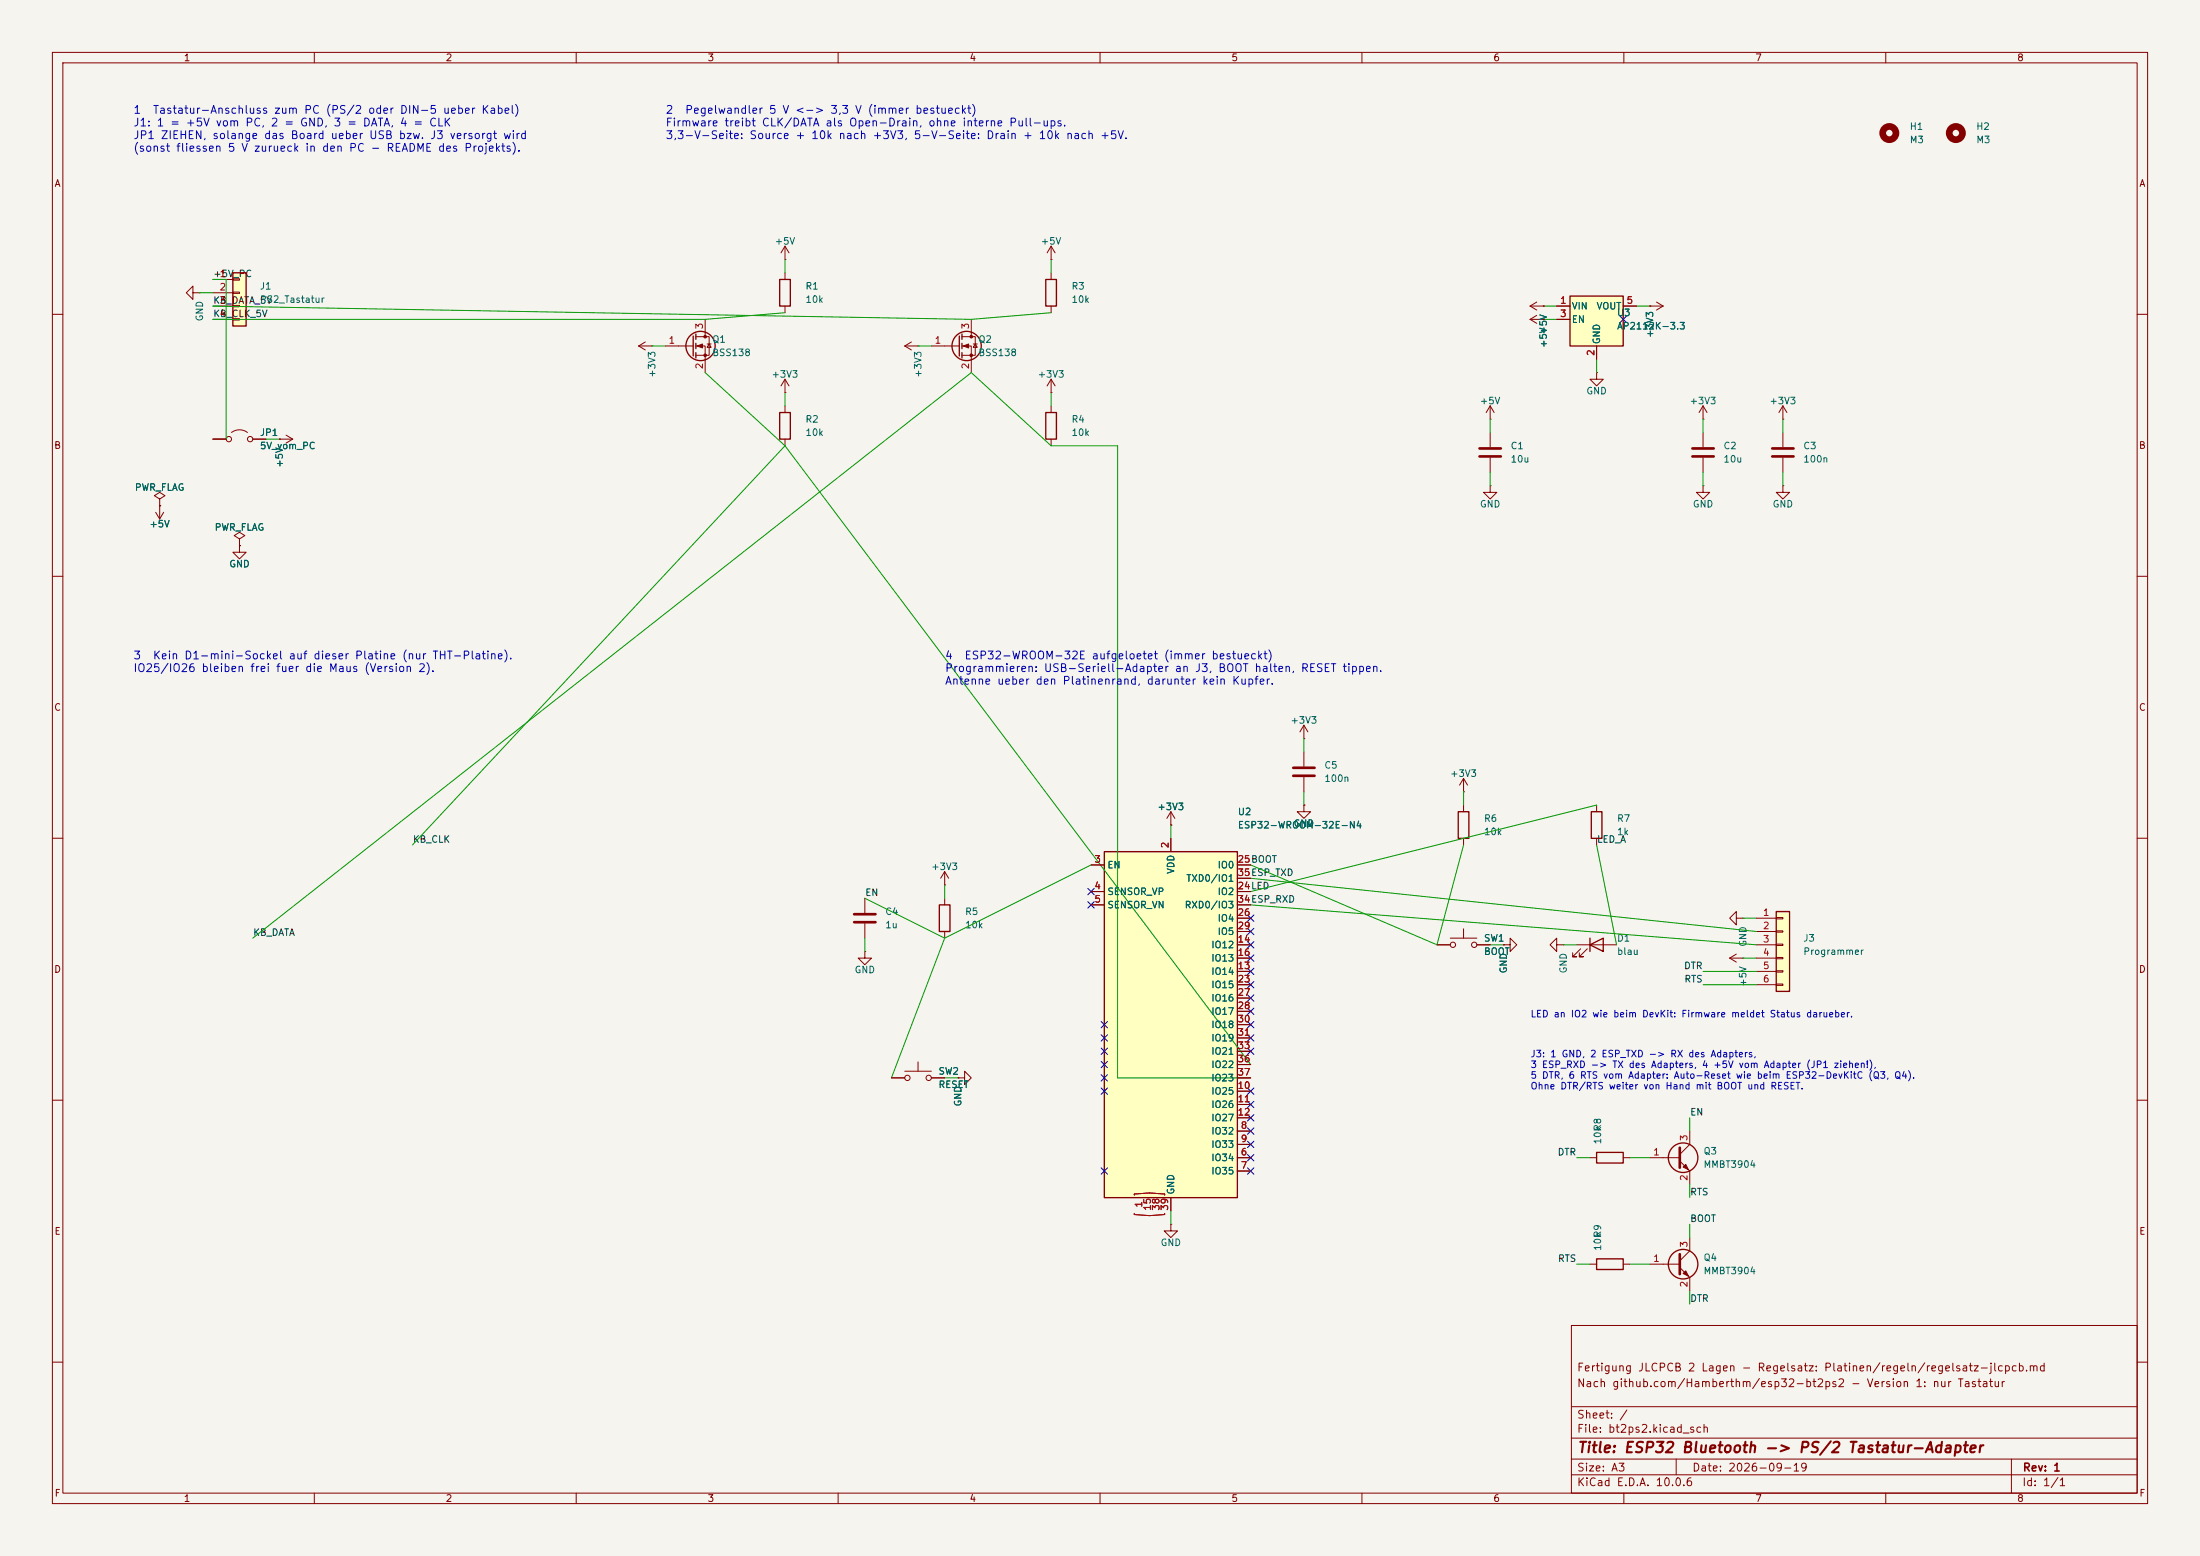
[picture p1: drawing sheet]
<svg xmlns="http://www.w3.org/2000/svg" width="420mm" height="297mm" viewBox="0 0 420 297" stroke-linecap="round" stroke-linejoin="round" font-family="sans-serif">
<path d="M0 0h420v297h-420z" fill="#f5f4ef" stroke="#f5f4ef" stroke-width=".19"/>
<g fill="none" stroke="#840000" stroke-width=".19">
<path d="M10 10h400v277h-400zM12 12h396v273h-396zM60 10v2M110 10v2M160 10v2M210 10v2M260 10v2M310 10v2M360 10v2M10 60h2M408 60h2M284.5 82.6v2.7"/>
<path d="M284.5 87.4v2.8M325.1 92.7v1.3h1.3l-1.3 1.3-1.3-1.3h1.3M325.1 92.7h.1M10 110h2M408 110h2M10 160h2M408 160h2M165.1 171.5v2.7M165.1 176.3v2.8M10 210h2M408 210h2M300 253h108v32h-108z"/>
<path d="M10 260h2M300 278.5h108M300 274.5h108M300 268.5h108M320 278.5v3M384 278.5v6.5M408 260h2M60 285v2M110 285v2M160 285v2M210 285v2M260 285v2"/>
<path d="M300 281.5h108M310 285v2M360 285v2"/>
</g>
<path d="M282.4 85.6h4.1M282.4 87.1h4.1M163.1 174.5h4M163.1 176h4" fill="none" stroke="#840000" stroke-width=".51"/>
<path d="M339.1 174h2.5v15.2h-2.5z" fill="#ffffc2"/>
<g fill="none" stroke="#840000" stroke-width=".25">
<path d="M199.6 53.3h2.1v5.1h-2.1zM183.1 64.1v3.8M183.6 63.8v1M183.6 65.5v1M183.6 67.3v1M199.6 78.7h2.1v5.1h-2.1zM278.4 154.9h2v5.1h-2zM303.8 154.9h2v5.1h-2zM303.5 179.1v2.5M339.1 174h2.5v15.2h-2.5zM303.5 180.3l2.6-1.2v2.5z"/>
<circle cx="184.5" cy="66" r="2.79"/>
</g>
<g fill="none" stroke="#840000" stroke-width=".19">
<path d="M200.7 52.1v1.2M200.7 58.4v1.3M172.7 66l1.3 .8M172.7 66h2.6M174 65.3l-1.3 .7M175.3 66h.1M177.8 66h5.3M183.6 64.3h2.6v3.5h-2.6M183.6 66h1.8v5.1M185.4 61v3.3M185.8 65.7h.8M186.2 65.7l.4 .6h-.8z"/>
<path d="M200.7 74.9h.1M200.7 72.4v2.5M200.7 77.5v1.2M200.7 72.4l-.8 1.3M200.7 72.4l.7 1.3M284.5 77.5l-.8 1.2M284.5 77.5l.7 1.2M284.5 77.5v2.5M304.8 71.1v1.3h1.3l-1.3 1.3-1.3-1.3h1.3M304.8 71.1h.1M325.1 77.5l-.7 1.2M325.1 77.5l.8 1.2"/>
<path d="M325.1 77.5v2.5M53.3 83.8h.1M53.3 83.8h2.6M54.6 83.1l1.3 .7M55.9 83.8l-1.3 .8M200.7 83.8v1.3M284.5 92.7v1.3h1.2l-1.2 1.3-1.3-1.3h1.3M284.5 92.7h.1M284.5 80h.1M325.1 80h.1M325.1 82.6v2.7M325.1 87.4v2.8"/>
<path d="M279.4 151.1h.1M279.4 148.6v2.5M279.4 153.7v1.2M279.4 148.6l-.8 1.3M279.4 148.6l.8 1.3M304.8 153.7v1.2M276.9 179.1h5M279.4 160v1.3M279.4 177.3v1.8M304.8 160v1.3M331.5 175.3v-1.3l-1.3 1.3 1.3 1.2v-1.2h1.2M332.7 175.3h.1"/>
<path d="M335.3 175.3h3.8M335.3 177.8h3.8M339.1 175.1h1.3v.3h-1.3zM339.1 177.7h1.3v.2h-1.3zM274.3 180.3h2.6M281.9 180.3h2.6M287 180.3h1.3v-1.2l1.3 1.2-1.3 1.3v-1.3M287 180.3h.1M297.2 180.3v-1.2l-1.3 1.2 1.3 1.3v-1.3h1.2M298.4 180.3h.1M301 180.3h7.6M301.8 181.1l-1.6 1.5h.8h-.8v-.7"/>
<path d="M303 181.1l-1.5 1.5h.8h-.8v-.7M330.2 182.9h2.5M330.2 182.9l1.3 .7M331.5 182.1l-1.3 .8M332.7 182.9h.1M335.3 180.3h3.8M335.3 182.9h3.8M335.3 185.4h3.8M335.3 188h3.8M339.1 180.2h1.3v.3h-1.3zM339.1 182.8h1.3v.2h-1.3zM339.1 185.3h1.3v.2h-1.3z"/>
<path d="M339.1 187.8h1.3v.3h-1.3zM182.9 205.7h1.2v-1.2l1.3 1.2-1.3 1.3v-1.3M182.9 205.7h.1M223.5 233.7v1.2h1.3l-1.3 1.3-1.3-1.3h1.3M223.5 233.7h.1"/>
<circle cx="277.4" cy="180.3" r=".51"/>
<circle cx="281.4" cy="180.3" r=".51"/>
</g>
<path d="M323.1 85.6h4.1M323.1 87.1h4.1" fill="none" stroke="#840000" stroke-width=".51"/>
<g fill="#840000" stroke="#840000" stroke-width=".19">
<path d="M183.9 66l1-.3v.7z"/>
<circle cx="185.4" cy="64.3" r=".25"/>
<circle cx="185.4" cy="67.8" r=".25"/>
</g>
<path d="M210.8 162.6h25.4v66h-25.4z" fill="#ffffc2"/>
<g fill="none" stroke="#840000" stroke-width=".25">
<path d="M148.8 53.3h2.1v5.1h-2.1zM132.3 64.1v3.8M132.8 63.8v1M132.8 65.5v1M132.8 67.3v1M148.8 78.7h2.1v5.1h-2.1zM179.3 172.7h2.1v5.1h-2.1zM210.8 162.6h25.4v66h-25.4zM304.8 220h5.1v2h-5.1z"/>
<circle cx="133.7" cy="66" r="2.79"/>
<circle cx="321.3" cy="221" r="2.82"/>
<circle cx="321.3" cy="241.3" r="2.82"/>
</g>
<g fill="none" stroke="#840000" stroke-width=".19">
<path d="M36.8 55.9v-1.3l-1.2 1.3 1.2 1.3v-1.3h1.3M38.1 55.9h.1M149.9 49.5h.1M149.9 47v2.5M149.9 52.1v1.2M149.9 58.4v1.3M149.9 47l-.8 1.3M149.9 47l.7 1.3M200.7 49.5h.1M200.7 47l-.8 1.3M200.7 47l.7 1.3M200.7 47v2.5"/>
<path d="M315 58.4h.1M315 58.4h2.5M316.2 57.7l1.3 .7M317.5 58.4l-1.3 .8M127 66h5.3M132.8 64.3h2.6v3.5h-2.6M132.8 66h1.8v5.1M134.6 61v3.3M135 65.7h.8M135.4 65.7l.4 .6h-.8zM149.9 74.9h.1M149.9 72.4v2.5"/>
<path d="M149.9 77.5v1.2M149.9 72.4l-.8 1.3M149.9 72.4l.7 1.3M292.1 61l1.3 .7M292.1 61h2.5M293.4 60.2l-1.3 .8M294.6 61h.1M340.4 77.5l-.8 1.2M340.4 77.5l.7 1.2M340.4 77.5v2.5M29.7 97.8l.8 1.3M30.5 96.5h.1"/>
<path d="M30.5 96.5v2.6M31.2 97.8l-.7 1.3M40.6 83.8h2.6M44.2 82.6a2.54 2.54 0 0 1 3 0M48.3 83.8h2.5M149.9 83.8v1.3M340.4 92.7v1.3h1.2l-1.2 1.3-1.3-1.3h1.3M340.4 92.7h.1M340.4 80h.1M340.4 82.6v2.7M340.4 87.4v2.8M45.7 104.1v1.3h1.3l-1.3 1.3-1.3-1.3h1.3"/>
<path d="M45.7 104.1h.1M45.7 102.9l1-.7-1-.6-1 .6 1 .7v1.2M223.5 157.5h.1M223.5 154.9v2.6M223.5 154.9l-.7 1.3M223.5 154.9l.8 1.3M248.9 153.7v1.2h1.3l-1.3 1.3-1.3-1.3h1.3M248.9 153.7h.1M180.3 168.9h.1M180.3 166.4v2.5M180.3 171.5v1.2M180.3 177.8v1.3"/>
<path d="M180.3 166.4l-.7 1.2M180.3 166.4l.8 1.2M208.3 165.1h2.5M208.3 170.2h2.5M208.3 172.7h2.5M223.5 160v2.6M236.2 165.1h2.6M236.2 170.2h2.6M236.2 172.7h2.6M236.2 175.3h2.6M236.2 177.8h2.6M236.2 167.6h2.6"/>
<path d="M165.1 181.6v1.3h1.3l-1.3 1.3-1.3-1.3h1.3M165.1 181.6h.1M236.2 185.4h2.6M236.2 180.3h2.6M236.2 182.9h2.6M236.2 188h2.6M236.2 190.5h2.6M236.2 193h2.6M236.2 195.6h2.6M236.2 198.1h2.6M170.2 205.7h2.5M172.7 204.5h5.1"/>
<path d="M175.3 202.7v1.8M177.8 205.7h2.5M236.2 215.9h2.6M236.2 218.4h2.6M236.2 208.3h2.6M236.2 210.8h2.6M236.2 213.4h2.6M236.2 200.7h2.6M236.2 203.2h2.6M236.2 205.7h2.6M322.6 215.9v2.5l-1.9 1.9M223.5 228.6v2.5"/>
<path d="M236.2 221h2.6M236.2 223.5h2.6M303.5 221h1.3M309.9 221h1.2M315 221h5.7M320.7 221.6l1.9 1.9v2.6M322.6 236.2v2.6l-1.9 1.9M315 241.3h5.7M320.7 241.9l1.9 1.9v2.6"/>
<circle cx="43.7" cy="83.8" r=".51"/>
<circle cx="47.8" cy="83.8" r=".51"/>
<circle cx="173.2" cy="205.7" r=".51"/>
<circle cx="177.3" cy="205.7" r=".51"/>
</g>
<path d="M216.5 228.1v-.2l2.9-.2 2.9 .2v.2M216.5 231.6v.2l2.9 .2 2.9-.2v-.2" fill="none" stroke="#a90000" stroke-width=".19"/>
<path d="M338.3 85.6h4.1M338.3 87.1h4.1M320.7 219.1v3.8M320.7 239.4v3.8" fill="none" stroke="#840000" stroke-width=".51"/>
<g fill="#840000" stroke="#840000" stroke-width=".19">
<path d="M321.3 243.1l.5-.5 .5 1z"/>
<path d="M321.3 222.8l.5-.6 .5 1.1z"/>
<path d="M133.1 66l1-.3v.7z"/>
<circle cx="134.6" cy="64.3" r=".25"/>
<circle cx="134.6" cy="67.8" r=".25"/>
</g>
<g fill="none" stroke="#840000" stroke-width="1.3">
<circle cx="360.7" cy="25.4" r="1.27"/>
<circle cx="373.4" cy="25.4" r="1.27"/>
</g>
<path d="M299.7 56.5h10.2v9.5h-10.2z" fill="#ffffc2"/>
<path d="M299.7 56.5h10.2v9.5h-10.2z" fill="none" stroke="#840000" stroke-width=".25"/>
<path d="M297.2 58.4h2.5M309.9 58.4h2.5M297.2 61h2.5M304.8 66v2.6M30.5 95.3l1-.7-1-.6-1 .6 1 .7v1.2M30.5 96.5h.1" fill="none" stroke="#840000" stroke-width=".19"/>
<path d="M44.4 52.1h2.6v10.1h-2.6z" fill="#ffffc2"/>
<path d="M44.4 52.1h2.6v10.1h-2.6zM304.8 240.3h5.1v2h-5.1z" fill="none" stroke="#840000" stroke-width=".25"/>
<g fill="none" stroke="#840000" stroke-width=".19">
<path d="M40.6 53.3h3.8M40.6 55.9h3.8M40.6 58.4h3.8M44.4 53.2h1.3v.3h-1.3zM44.4 55.8h1.3v.2h-1.3zM44.4 58.3h1.3v.2h-1.3zM292.1 58.4h2.5M292.1 58.4l1.3 .8M293.4 57.7l-1.3 .7M294.6 58.4h.1M297.2 58.4h2.5M309.9 58.4h2.5"/>
<path d="M315 58.4h.1M40.6 61h3.8M44.4 60.8h1.3v.3h-1.3zM121.9 66l1.3 .8M121.9 66h2.6M123.2 65.3l-1.3 .7M124.5 66h.1M294.6 61h.1M297.2 61h2.5M304.8 66v2.6M30.5 96.5h.1M40.6 83.8h2.6"/>
<path d="M48.3 83.8h2.5M53.3 83.8h.1M45.7 104.1h.1M248.9 138.4l-.7 1.3M248.9 138.4l.8 1.3M248.9 138.4v2.6M223.5 157.5h.1M248.9 141h.1M248.9 153.7h.1M248.9 143.5v2.8M248.9 148.3v2.8M208.3 165.1h2.5"/>
<path d="M208.3 170.2h2.5M208.3 172.7h2.5M223.5 160v2.6M236.2 165.1h2.6M236.2 170.2h2.6M236.2 172.7h2.6M236.2 175.3h2.6M236.2 177.8h2.6M236.2 167.6h2.6M236.2 185.4h2.6M236.2 180.3h2.6M236.2 182.9h2.6"/>
<path d="M236.2 188h2.6M236.2 190.5h2.6M236.2 193h2.6M236.2 195.6h2.6M236.2 198.1h2.6M274.3 180.3h2.6M281.9 180.3h2.6M287 180.3h.1M170.2 205.7h2.5M177.8 205.7h2.5M182.9 205.7h.1M236.2 205.7h2.6"/>
<path d="M236.2 215.9h2.6M236.2 218.4h2.6M236.2 208.3h2.6M236.2 210.8h2.6M236.2 213.4h2.6M236.2 200.7h2.6M236.2 203.2h2.6M223.5 228.6v2.5M236.2 221h2.6M236.2 223.5h2.6M303.5 241.3h1.3M309.9 241.3h1.2"/>
</g>
<path d="M246.9 146.6h4.1M246.9 148.1h4.1" fill="none" stroke="#840000" stroke-width=".51"/>
<g fill="none" stroke="#009600" stroke-width=".19">
<path d="M38.1 55.9h2.5M40.6 53.3h2.6v30.5h-2.6M40.6 58.4l144.8 2.6 15.3-1.3M149.9 59.7l-15.3 1.3h-94M149.9 49.5v2.6M200.7 49.5v2.6M294.6 58.4h2.6M312.4 58.4h2.6M124.5 66h2.5M134.6 71.1l15.3 14M149.9 74.9v2.6M175.3 66h2.5"/>
<path d="M200.7 74.9v2.6M294.6 61h2.6M304.8 68.6v2.5M50.8 83.8h2.5M149.9 85.1l-71.2 76.2M149.9 85.1l88.9 118.1M284.5 80v2.6M284.5 90.2v2.5M325.1 80v2.6M325.1 90.2v2.5M340.4 80v2.6M340.4 90.2v2.5"/>
<path d="M223.5 157.5v2.5M248.9 141v2.5M248.9 151.1v2.6M279.4 151.1v2.6M304.8 153.7l-66 16.5M48.3 179.1l137.1-108 15.3 14h12.7v120.6h25.4M165.1 171.5l15.2 7.6M165.1 179.1v2.5M180.3 179.1l-10.1 26.6M180.3 168.9v2.6M208.3 165.1l-28 14M238.8 172.7l96.5 7.6"/>
<path d="M238.8 167.6l96.5 10.2M279.4 161.3l-5.1 19-35.5-15.2M304.8 161.3l3.8 19M332.7 175.3h2.6M284.5 180.3h2.5M298.4 180.3h2.6M325.1 185.4h10.2M325.1 188h10.2M332.7 182.9h2.6M180.3 205.7h2.6M322.6 213.4v2.5M223.5 231.1v2.6"/>
<path d="M301 221h2.5M311.1 221h3.9M322.6 226.1v2.5M322.6 233.7v2.5M301 241.3h2.5M311.1 241.3h3.9M322.6 246.4v2.5"/>
</g>
<g fill="none" stroke="#000084" stroke-width=".19">
<path d="M309.3 60.4l1.2 1.2M310.5 60.4l-1.2 1.2M207.7 169.6l1.2 1.2M207.7 172.1l1.2 1.2M208.9 169.6l-1.2 1.2M208.9 172.1l-1.2 1.2M238.2 177.2l1.2 1.2M238.2 179.7l1.2 1.2M238.2 174.7l1.2 1.2M239.4 177.2l-1.2 1.2M239.4 179.7l-1.2 1.2M239.4 174.7l-1.2 1.2"/>
<path d="M210.2 197.5l1.2 1.2M210.2 195l1.2 1.2M211.4 197.5l-1.2 1.2M211.4 195l-1.2 1.2M238.2 184.8l1.2 1.2M238.2 187.4l1.2 1.2M238.2 182.3l1.2 1.2M238.2 189.9l1.2 1.2M238.2 192.4l1.2 1.2M238.2 195l1.2 1.2M238.2 197.5l1.2 1.2M239.4 184.8l-1.2 1.2"/>
<path d="M239.4 187.4l-1.2 1.2M239.4 182.3l-1.2 1.2M239.4 189.9l-1.2 1.2M239.4 192.4l-1.2 1.2M239.4 195l-1.2 1.2M239.4 197.5l-1.2 1.2M210.2 205.1l1.2 1.2M210.2 207.7l1.2 1.2M210.2 202.6l1.2 1.2M210.2 200.1l1.2 1.2M211.4 205.1l-1.2 1.2M211.4 207.7l-1.2 1.2"/>
<path d="M211.4 202.6l-1.2 1.2M211.4 200.1l-1.2 1.2M238.2 215.3l1.2 1.2M238.2 217.8l1.2 1.2M238.2 207.7l1.2 1.2M238.2 210.2l1.2 1.2M238.2 212.8l1.2 1.2M238.2 200.1l1.2 1.2M239.4 215.3l-1.2 1.2M239.4 217.8l-1.2 1.2M239.4 207.7l-1.2 1.2M239.4 210.2l-1.2 1.2"/>
<path d="M239.4 212.8l-1.2 1.2M239.4 200.1l-1.2 1.2M210.2 222.9l1.2 1.2M211.4 222.9l-1.2 1.2M238.2 222.9l1.2 1.2M238.2 220.4l1.2 1.2M239.4 222.9l-1.2 1.2M239.4 220.4l-1.2 1.2"/>
</g>
<path d="M216.5 228.1v-.2l2.9-.2 2.9 .2v.2M216.5 231.6v.2l2.9 .2 2.9-.2v-.2" fill="none" stroke="#a90000" stroke-width=".19"/>
<text font-size="2" fill="#840000" x="301" y="277.8">Title: ESP32 Bluetooth -&gt; PS/2 Tastatur-Adapter</text>
<g font-size="1.5" fill="#0000c2">
<text x="25.4" y="22.1">1</text>
<text x="29.1" y="22.1">Tastatur-Anschluss zum PC (PS/2 oder DIN-5 ueber Kabel)</text>
<text x="127" y="22.1">2</text>
<text x="130.7" y="22.1">Pegelwandler 5 V &lt;-&gt; 3,3 V (immer bestueckt)</text>
<text x="25.4" y="24.5">J1: 1 = +5V vom PC, 2 = GND, 3 = DATA, 4 = CLK</text>
<text x="25.4" y="26.9">JP1 ZIEHEN, solange das Board ueber USB bzw. J3 versorgt wird</text>
<text x="25.4" y="29.3">(sonst fliessen 5 V zurueck in den PC - README des Projekts).</text>
<text x="127" y="24.5">Firmware treibt CLK/DATA als Open-Drain, ohne interne Pull-ups.</text>
<text x="127" y="26.9">3,3-V-Seite: Source + 10k nach +3V3, 5-V-Seite: Drain + 10k nach +5V.</text>
<text x="25.4" y="126.2">3</text>
<text x="25.4" y="128.6">IO25/IO26 bleiben frei fuer die Maus (Version 2).</text>
<text x="29.1" y="126.2">Kein D1-mini-Sockel auf dieser Platine (nur THT-Platine).</text>
<text x="180.3" y="126.2">4</text>
<text x="180.3" y="128.6">Programmieren: USB-Seriell-Adapter an J3, BOOT halten, RESET tippen.</text>
<text x="180.3" y="131.1">Antenne ueber den Platinenrand, darunter kein Kupfer.</text>
<text x="184" y="126.2">ESP32-WROOM-32E aufgeloetet (immer bestueckt)</text>
</g>
<g font-size="1.5" fill="#840000">
<text x="300.9" y="262.1">Fertigung JLCPCB 2 Lagen - Regelsatz: Platinen/regeln/regelsatz-jlcpcb.md</text>
<text x="300.9" y="265.1">Nach github.com/Hamberthm/esp32-bt2ps2 - Version 1: nur Tastatur</text>
<text x="300.9" y="273.8">File: bt2ps2.kicad_sch</text>
<text x="300.9" y="271.1">Sheet: /</text>
<text x="300.9" y="281.2">Size: A3</text>
<text x="322.9" y="281.2">Date: 2026-09-19</text>
<text x="386" y="281.2">Rev: 1</text>
<text x="300.9" y="284">KiCad E.D.A. 10.0.6</text>
<text x="385.9" y="284">Id: 1/1</text>
</g>
<g font-size="1.3" fill="#840000">
<text x="35" y="12">1</text>
<text x="85" y="12">2</text>
<text x="135" y="12">3</text>
<text x="185" y="12">4</text>
<text x="235" y="12">5</text>
<text x="285" y="12">6</text>
<text x="335" y="12">7</text>
<text x="385" y="12">8</text>
<text x="10.3" y="36">A</text>
<text x="408.3" y="36">A</text>
<text x="10.2" y="86">B</text>
<text x="408.2" y="86">B</text>
<text x="10.2" y="136">C</text>
<text x="408.2" y="136">C</text>
<text x="10.2" y="186">D</text>
<text x="408.2" y="186">D</text>
<text x="10.3" y="236">E</text>
<text x="408.3" y="236">E</text>
<text x="10.3" y="286">F</text>
<text x="35" y="287">1</text>
<text x="85" y="287">2</text>
<text x="135" y="287">3</text>
<text x="185" y="287">4</text>
<text x="235" y="287">5</text>
<text x="285" y="287">6</text>
<text x="335" y="287">7</text>
<text x="385" y="287">8</text>
<text x="408.3" y="286">F</text>
</g>
<g font-size="1.3" fill="#006464">
<text x="364.5" y="25.1">H1</text>
<text x="364.5" y="27.6">M3</text>
<text x="377.2" y="25.1">H2</text>
<text x="377.2" y="27.6">M3</text>
<text x="147.8" y="47">+5V</text>
<text x="198.6" y="47">+5V</text>
<text x="49.5" y="55.6">J1</text>
<text x="49.5" y="58.1">PS2_Tastatur</text>
<text x="153.7" y="55.6">R1</text>
<text x="153.7" y="58.1">10k</text>
<text x="204.5" y="55.6">R3</text>
<text x="204.5" y="58.1">10k</text>
<text x="299.9" y="59.4">VIN</text>
<text x="304.7" y="59.4">VOUT</text>
<text x="39.1" y="61.4" transform="rotate(-90 39.1 61.4)">GND</text>
<text x="135.9" y="65.7">Q1</text>
<text x="186.7" y="65.7">Q2</text>
<text x="295.6" y="64" transform="rotate(-90 295.6 64)">+5V</text>
<text x="299.9" y="61.9">EN</text>
<text x="305.8" y="65.8" transform="rotate(-90 305.8 65.8)">GND</text>
<text x="308.6" y="60.7">U3</text>
<text x="308.6" y="63.2">AP2112K-3.3</text>
<text x="315.9" y="64.6" transform="rotate(-90 315.9 64.6)">+3V3</text>
<text x="135.9" y="68.3">BSS138</text>
<text x="186.7" y="68.3">BSS138</text>
<text x="295.6" y="66.5" transform="rotate(-90 295.6 66.5)">+5V</text>
<text x="125.4" y="72.2" transform="rotate(-90 125.4 72.2)">+3V3</text>
<text x="147.2" y="72.4">+3V3</text>
<text x="176.2" y="72.2" transform="rotate(-90 176.2 72.2)">+3V3</text>
<text x="198" y="72.4">+3V3</text>
<text x="282.4" y="77.5">+5V</text>
<text x="302.7" y="75.6">GND</text>
<text x="322.5" y="77.5">+3V3</text>
<text x="337.7" y="77.5">+3V3</text>
<text x="49.5" y="83.5">JP1</text>
<text x="153.7" y="81">R2</text>
<text x="153.7" y="83.5">10k</text>
<text x="204.5" y="81">R4</text>
<text x="204.5" y="83.5">10k</text>
<text x="49.5" y="86.1">5V_vom_PC</text>
<text x="54.3" y="89.4" transform="rotate(-90 54.3 89.4)">+5V</text>
<text x="288.3" y="86.1">C1</text>
<text x="288.3" y="88.6">10u</text>
<text x="328.9" y="86.1">C2</text>
<text x="328.9" y="88.6">10u</text>
<text x="344.2" y="86.1">C3</text>
<text x="344.2" y="88.6">100n</text>
<text x="25.6" y="94">PWR_FLAG</text>
<text x="28.4" y="101">+5V</text>
<text x="40.9" y="101.6">PWR_FLAG</text>
<text x="282.4" y="97.2">GND</text>
<text x="323.1" y="97.2">GND</text>
<text x="338.3" y="97.2">GND</text>
<text x="43.7" y="108.6">GND</text>
<text x="246.3" y="138.4">+3V3</text>
<text x="252.7" y="147">C5</text>
<text x="252.7" y="149.6">100n</text>
<text x="276.7" y="148.6">+3V3</text>
<text x="220.9" y="154.9">+3V3</text>
<text x="236.2" y="155.9">U2</text>
<text x="236.2" y="158.4">ESP32-WROOM-32E-N4</text>
<text x="246.9" y="158.1">GND</text>
<text x="283.2" y="157.2">R6</text>
<text x="283.2" y="159.7">10k</text>
<text x="308.6" y="157.2">R7</text>
<text x="308.6" y="159.7">1k</text>
<text x="177.7" y="166.4">+3V3</text>
<text x="211.3" y="166.1">EN</text>
<text x="224.5" y="166.9" transform="rotate(-90 224.5 166.9)">VDD</text>
<text x="232.3" y="166.1">IO0</text>
<text x="211.3" y="171.1">SENSOR_VP</text>
<text x="211.3" y="173.7">SENSOR_VN</text>
<text x="226.1" y="173.7">RXD0/IO3</text>
<text x="226.4" y="168.6">TXD0/IO1</text>
<text x="232.3" y="171.1">IO2</text>
<text x="168.9" y="175">C4</text>
<text x="168.9" y="177.5">1u</text>
<text x="184.1" y="175">R5</text>
<text x="184.1" y="177.5">10k</text>
<text x="232.3" y="176.2">IO4</text>
<text x="232.3" y="178.8">IO5</text>
<text x="231.1" y="181.3">IO12</text>
<text x="231.1" y="183.8">IO13</text>
<text x="283.2" y="180">SW1</text>
<text x="283.2" y="182.6">BOOT</text>
<text x="288" y="185.9" transform="rotate(-90 288 185.9)">GND</text>
<text x="299.4" y="185.9" transform="rotate(-90 299.4 185.9)">GND</text>
<text x="308.6" y="180">D1</text>
<text x="308.6" y="182.6">blau</text>
<text x="333.7" y="180.8" transform="rotate(-90 333.7 180.8)">GND</text>
<text x="344.2" y="180">J3</text>
<text x="344.2" y="182.6">Programmer</text>
<text x="163" y="186.1">GND</text>
<text x="231.1" y="186.4">IO14</text>
<text x="231.1" y="188.9">IO15</text>
<text x="231.1" y="191.5">IO16</text>
<text x="333.7" y="188.4" transform="rotate(-90 333.7 188.4)">+5V</text>
<text x="231.1" y="194">IO17</text>
<text x="231.1" y="196.5">IO18</text>
<text x="231.1" y="199.1">IO19</text>
<text x="231.1" y="201.6">IO21</text>
<text x="179.1" y="205.4">SW2</text>
<text x="179.1" y="208">RESET</text>
<text x="231.1" y="209.2">IO25</text>
<text x="231.1" y="204.2">IO22</text>
<text x="231.1" y="206.7">IO23</text>
<text x="183.8" y="211.3" transform="rotate(-90 183.8 211.3)">GND</text>
<text x="231.1" y="211.8">IO26</text>
<text x="231.1" y="214.3">IO27</text>
<text x="306" y="216" transform="rotate(-90 306 216)">R8</text>
<text x="231.1" y="221.9">IO34</text>
<text x="231.1" y="216.9">IO32</text>
<text x="231.1" y="219.4">IO33</text>
<text x="306" y="218.5" transform="rotate(-90 306 218.5)">10k</text>
<text x="325.1" y="220.7">Q3</text>
<text x="231.1" y="224.5">IO35</text>
<text x="325.1" y="223.2">MMBT3904</text>
<text x="224.5" y="228.1" transform="rotate(-90 224.5 228.1)">GND</text>
<text x="221.5" y="238.1">GND</text>
<text x="306" y="238.9" transform="rotate(-90 306 238.9)">10k</text>
<text x="306" y="236.3" transform="rotate(-90 306 236.3)">R9</text>
<text x="325.1" y="241">Q4</text>
<text x="325.1" y="243.5">MMBT3904</text>
</g>
<g font-size="1.3" fill="#0f0f0f">
<text x="40.6" y="53.2">+5V_PC</text>
<text x="40.6" y="58.3">KB_DATA_5V</text>
<text x="40.6" y="60.8">KB_CLK_5V</text>
<text x="78.7" y="161.2">KB_CLK</text>
<text x="304.8" y="161.2">LED_A</text>
<text x="165.1" y="171.3">EN</text>
<text x="48.2" y="178.9">KB_DATA</text>
<text x="321.4" y="185.3">DTR</text>
<text x="321.4" y="187.8">RTS</text>
<text x="322.6" y="213.2">EN</text>
<text x="297.3" y="220.9">DTR</text>
<text x="322.6" y="228.5">RTS</text>
<text x="322.6" y="233.6">BOOT</text>
<text x="297.3" y="241.2">RTS</text>
<text x="322.6" y="248.8">DTR</text>
</g>
<g font-size="1.3" fill="#a90000">
<text x="41.8" y="53.2">1</text>
<text x="41.8" y="55.7">2</text>
<text x="41.8" y="58.3">3</text>
<text x="297.7" y="58.3">1</text>
<text x="310.4" y="58.3">5</text>
<text x="41.8" y="60.8">4</text>
<text x="127.5" y="65.9">1</text>
<text x="134.5" y="63" transform="rotate(-90 134.5 63)">3</text>
<text x="178.3" y="65.9">1</text>
<text x="185.3" y="63" transform="rotate(-90 185.3 63)">3</text>
<text x="297.7" y="60.8">3</text>
<text x="134.5" y="70.6" transform="rotate(-90 134.5 70.6)">2</text>
<text x="185.3" y="70.6" transform="rotate(-90 185.3 70.6)">2</text>
<text x="304.7" y="68" transform="rotate(-90 304.7 68)">2</text>
<text x="208.8" y="165">3</text>
<text x="223.4" y="162" transform="rotate(-90 223.4 162)">2</text>
<text x="236.2" y="165">25BOOT</text>
<text x="236.2" y="167.5">35ESP_TXD</text>
<text x="236.2" y="165">25</text>
<text x="236.2" y="167.5">35</text>
<text x="208.8" y="170">4</text>
<text x="208.8" y="172.6">5</text>
<text x="236.2" y="170">24LED</text>
<text x="236.2" y="172.6">34ESP_RXD</text>
<text x="236.2" y="170">24</text>
<text x="236.2" y="172.6">34</text>
<text x="236.2" y="175.1">26</text>
<text x="236.2" y="177.7">29</text>
<text x="336.5" y="175.1">1</text>
<text x="336.5" y="177.7">2</text>
<text x="236.2" y="185.3">13</text>
<text x="236.2" y="180.2">14</text>
<text x="236.2" y="182.7">16</text>
<text x="336.5" y="180.2">3</text>
<text x="336.5" y="182.7">4</text>
<text x="336.5" y="185.3">5</text>
<text x="236.2" y="187.8">23</text>
<text x="236.2" y="190.4">27</text>
<text x="336.5" y="187.8">6</text>
<text x="236.2" y="192.9">28</text>
<text x="236.2" y="195.4">30</text>
<text x="236.2" y="198">31</text>
<text x="236.2" y="200.5">33</text>
<text x="236.2" y="203.1">36</text>
<text x="236.2" y="208.1">10</text>
<text x="236.2" y="205.6">37</text>
<text x="236.2" y="210.7">11</text>
<text x="236.2" y="213.2">12</text>
<text x="236.8" y="215.8">8</text>
<text x="236.8" y="220.8">6</text>
<text x="236.8" y="218.3">9</text>
<text x="315.5" y="220.8">1</text>
<text x="322.4" y="217.9" transform="rotate(-90 322.4 217.9)">3</text>
<text x="236.8" y="223.4">7</text>
<text x="322.4" y="225.5" transform="rotate(-90 322.4 225.5)">2</text>
<text x="218.3" y="230.6" transform="rotate(-90 218.3 230.6)">1</text>
<text x="220" y="231.2" transform="rotate(-90 220 231.2)">15</text>
<text x="221.7" y="231.2" transform="rotate(-90 221.7 231.2)">38</text>
<text x="223.3" y="231.2" transform="rotate(-90 223.3 231.2)">39</text>
<text x="322.4" y="238.2" transform="rotate(-90 322.4 238.2)">3</text>
<text x="315.5" y="241.2">1</text>
<text x="322.4" y="245.8" transform="rotate(-90 322.4 245.8)">2</text>
</g>
<g font-size="1.3" fill="#0000c2">
<text x="292.1" y="194.5">LED an IO2 wie beim DevKit: Firmware meldet Status darueber.</text>
<text x="292.1" y="202.1">J3: 1 GND, 2 ESP_TXD -&gt; RX des Adapters,</text>
<text x="292.1" y="204.2">3 ESP_RXD -&gt; TX des Adapters, 4 +5V vom Adapter (JP1 ziehen!),</text>
<text x="292.1" y="206.2">5 DTR, 6 RTS vom Adapter: Auto-Reset wie beim ESP32-DevKitC (Q3, Q4).</text>
<text x="292.1" y="208.3">Ohne DTR/RTS weiter von Hand mit BOOT und RESET.</text>
</g>
</svg>
